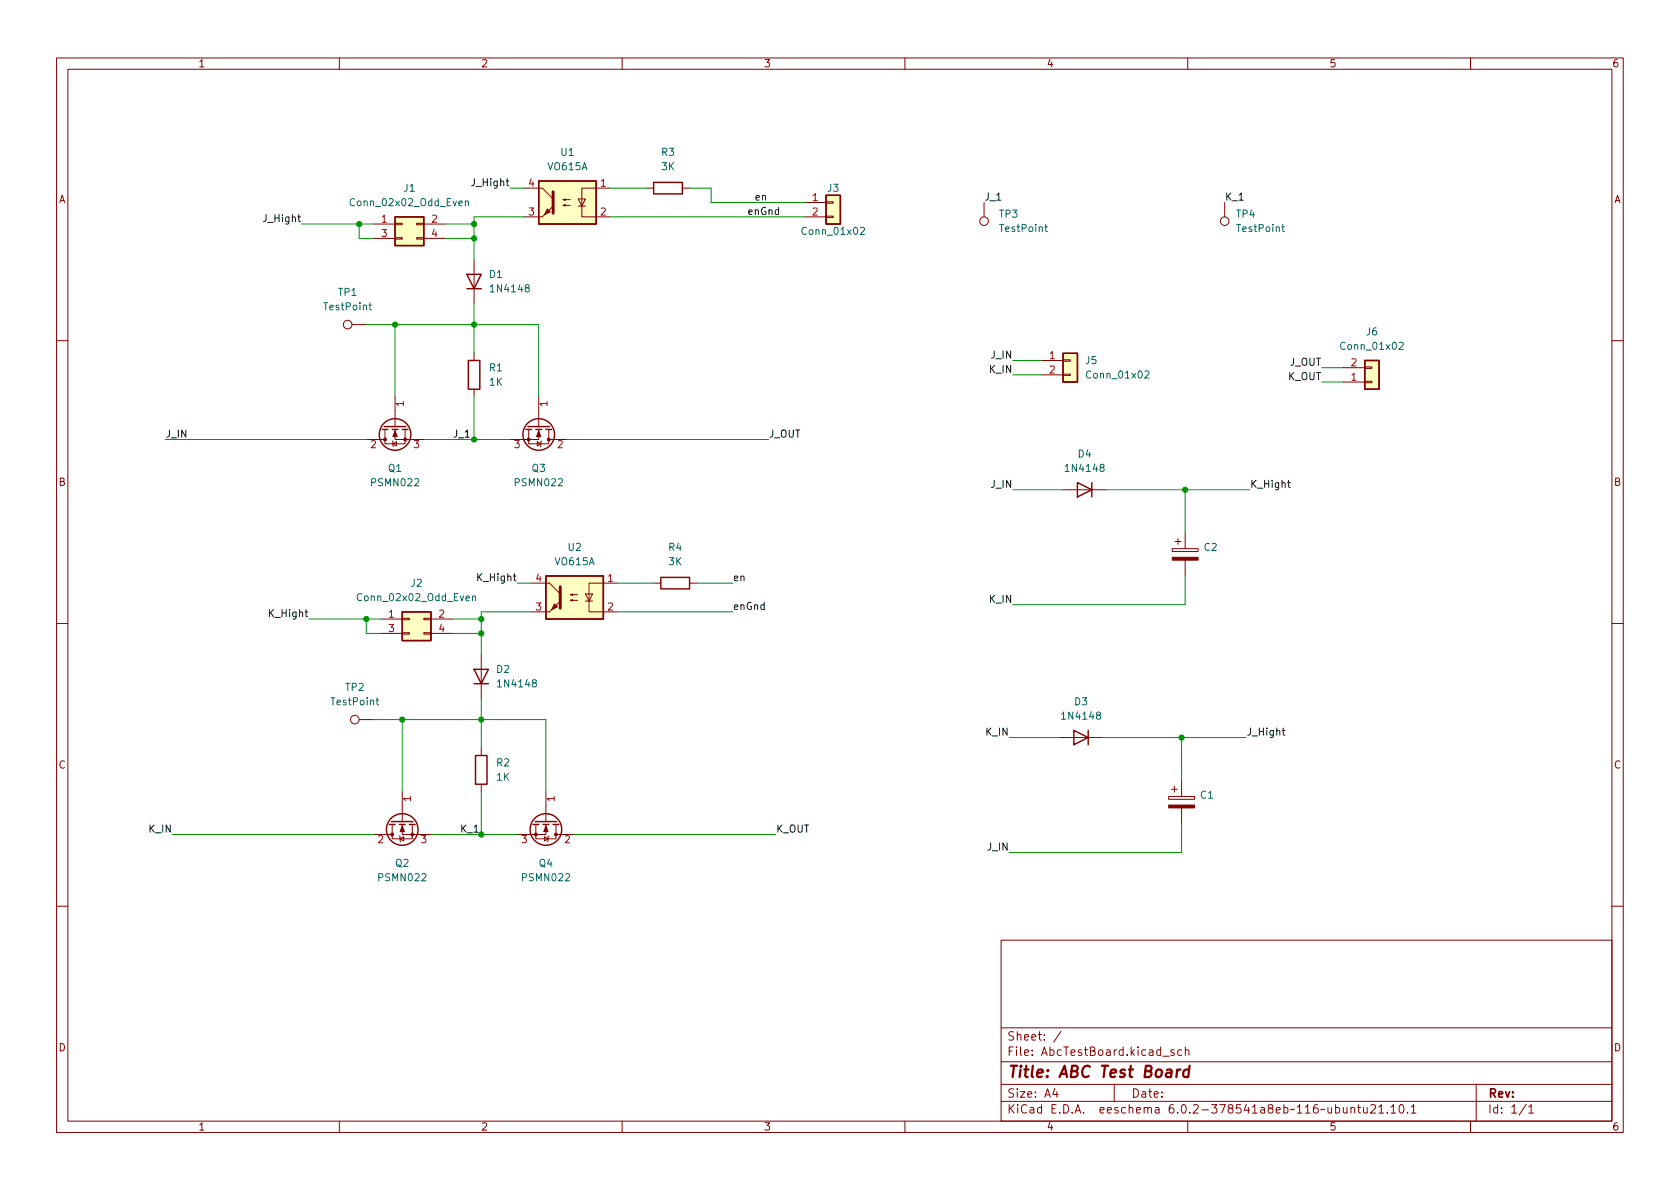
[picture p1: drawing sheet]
<svg xmlns="http://www.w3.org/2000/svg" width="297mm" height="210mm" viewBox="0 0 297 210" stroke-linecap="round" stroke-linejoin="round" font-family="sans-serif">
<g fill="none" stroke="#840000" stroke-width=".18">
<path d="M10 10.2h277v190.1h-277zM12 12.2h273v186.1h-273zM60 10.2v2M110 10.2v2M160 10.2v2M210 10.2v2M260 10.2v2M66 39.6h3.8M69.8 39.5h1.3v.2h-1.3zM73.7 39.5h1.2v.2h-1.2zM74.9 39.6h3.8M92.7 33.3h3.2l1.9 1.9"/>
<path d="M92.7 38.3h3.2M99.6 36.3l.3-.1v.2l-.3-.1h1.2M99.6 35.3l.3-.1v.2l-.3-.1h1.2M102.2 35.2h1.3l-.6 1.2zM102.2 36.4h1.3M107.9 33.3h-5v5h5M114.3 33.3h1.3M120.6 33.3h1.3M142.2 38.3h3.8M142.2 35.8h3.8M146 38.2h1.3v.3h-1.3zM146 35.7h1.3v.2h-1.3z"/>
<path d="M174 35.8v2.5M216.5 35.8v2.5M62.2 57.4h2.6M66 42.2h3.8M69.8 42h1.3v.3h-1.3zM73.7 42h1.2v.3h-1.2zM74.9 42.2h3.8M83.8 46v7.6M10 60.2h2M64.8 77.7h3.3M68.1 75.9v2.6h3.5v-2.6M69.3 78l.2 .1v.8l.1 .1"/>
<path d="M69.5 78.5l.6-.4v.8zM69.8 75.9v1.8h5.1M69.8 70.1v5.3M83.8 62.5v1.2M83.8 68.8v1.3M93.5 75.9v2.6h3.5v-2.6M95 78.1l.6 .4-.6 .4zM95.2 75.9v1.8h-5M95.2 70.1v5.3M95.8 78l-.2 .1v.8l-.1 .1M97 77.7h3.3M184.1 63.7h3.9"/>
<path d="M184.1 66.3h3.9M188 66.2h1.2v.2h-1.2zM188 63.6h1.2v.3h-1.2zM237.5 67.6h3.8M237.5 65h3.8M241.3 64.9h1.3v.2h-1.3zM241.3 67.4h1.3v.3h-1.3zM285 60.2h2M188 86.6h7.6M207.3 97h4.5v.5h-4.5zM207.8 95.8h1M208.3 95.2v1.1"/>
<path d="M209.5 94.2v2.8M209.5 99.1v2.7M10 110.2h2M67.3 109.5h3.8M67.3 112h3.8M71.1 111.9h1.3v.2h-1.3zM71.1 109.3h1.3v.3h-1.3zM74.9 111.9h1.3v.2h-1.3zM74.9 109.3h1.3v.3h-1.3zM76.2 109.5h3.8M76.2 112h3.8M85.1 115.8v7.6"/>
<path d="M94 103.1h3.2l1.9 1.9M94 108.2h3.2M100.8 106.2l.4-.2v.3l-.4-.1h1.3M100.8 105.2l.4-.2v.3l-.4-.1h1.3M103.5 105h1.3l-.7 1.3zM103.5 106.3h1.3M109.2 103.1h-5.1v5.1h5.1M115.6 103.1h1.2M121.9 103.1h1.3M285 110.2h2M63.5 127.2h2.5M71.1 139.9v5.4"/>
<path d="M85.1 132.3v1.3M85.1 138.7v1.2M96.5 139.9v5.4M187.3 130.4h7.6M207.1 139.6h1.1M207.6 139.1v1M208.9 138v2.8M66 147.6h3.3M69.3 145.8v2.5h3.6v-2.5M70.6 147.8l.1 .1v.8l.2 .1M70.7 148.3l.7-.4v.8zM71.1 145.8v1.8h5.1"/>
<path d="M94.7 145.8v2.5h3.6v-2.5M96.3 147.9l.6 .4-.6 .4zM96.5 145.8v1.8h-5.1M97 147.8l-.1 .1v.8l-.1 .1M98.3 147.6h3.3M206.6 140.8h4.6v.5h-4.6zM208.9 142.9v2.8M10 160.2h2M177 166.3h108v32h-108zM285 160.2h2M60 198.3v2M110 198.3v2"/>
<path d="M160 198.3v2M177 194.8h108M177 191.8h108M177 187.8h108M177 181.8h108M186.5 192.5l-.4 1h1M186.9 193v1M187.6 182.4l-1.3 1.9M197 191.8v3M205.6 186.8h1.1M207.6 185.7l-.4-.1-.2 .2 .1 .3 .5 .1v.4h-.6M208.9 185.7l-.4-.1-.3 .3v.4l.2 .3h.5"/>
<path d="M209.6 185.8l.2-.2 .3 .1 .1 .9M209.6 185.1v1.5M210 198.3v2M238.9 196l.2-.2 .3 .1 .1 .9M238.9 195.8v1M240 195.8h.6M240.2 195.3v1.3l.4 .2M241.1 195.8v1h.4l.2-.1M241.7 195.8v1M242.4 195.5l.5-.2 .2 .2 .1 .3-.9 1h.9M243.8 195.8l.4-.5v1.5M243.8 196.8h.8"/>
<path d="M245.3 196.7v.1M245.9 195.8l.5-.5v1.5M245.9 196.8h.9M247.6 195.4l.1-.1a.81 .81 0 0 1 .6 .7 .81 .81 0 0 1-.3 .8h-.1a.81 .81 0 0 1-.6-.6 .81 .81 0 0 1 .3-.8zM248.9 196.7v.1M249.5 195.8l.4-.5v1.5M249.5 196.8h.9M260 198.3v2M261 191.8v6.5M269.9 195.3l-1.3 1.9M270.3 195.8l.4-.5v1.5M270.3 196.8h.9"/>
<circle cx="174" cy="39.1" r=".76"/>
<circle cx="216.5" cy="39.1" r=".76"/>
<circle cx="61.5" cy="57.4" r=".76"/>
<circle cx="62.7" cy="127.2" r=".76"/>
</g>
<path d="M208.2 189.1l-.2 1.4M208.7 189.1l-.4 .1-.2 .3M210.2 189.2a.66 .66 0 0 0-.9 .3l-.1 .6 .1 .3 .2 .1 .6-.1M210.3 188.5l-.2 2" fill="none" stroke="#840000" stroke-width=".4"/>
<g fill="none" stroke="#840000" stroke-width=".25">
<path d="M69.8 38.3h5.1v5.1h-5.1zM95.2 32h10.2v7.6h-10.2zM115.6 32.3h5v2h-5zM146 34.5h2.6v5.1h-2.6zM82.5 48.5h2.6l-1.3 2.5zM82.5 51h2.6M67.6 75.9h1M67.9 75.4h3.9M69.3 75.9h1.1M71.1 75.9h1M82.8 63.7h2v5.1h-2zM93 75.9h1"/>
<path d="M93.3 75.4h3.9M94.7 75.9h1.1M96.5 75.9h1M188 62.5h2.5v5.1h-2.5zM241.3 63.7h2.5v5.1h-2.5zM190.5 85.3l2.5 1.3-2.5 1.3zM193 85.3v2.6M71.1 108.2h5.1v5.1h-5.1zM83.8 118.4h2.6l-1.3 2.5zM96.5 101.8h10.2v7.7h-10.2zM116.8 102.1h5.1v2h-5.1zM83.8 120.9h2.6"/>
<path d="M84.1 133.6h2v5.1h-2zM189.9 129.2l2.5 1.2-2.5 1.3zM192.4 129.2v2.5M68.8 145.8h1M69.2 145.3h3.8M70.6 145.8h1M72.4 145.8h1M94.2 145.8h1M94.6 145.3h3.8M96 145.8h1M97.8 145.8h1"/>
<circle cx="69.8" cy="76.8" r="2.79"/>
<circle cx="95.2" cy="76.8" r="2.79"/>
<circle cx="71.1" cy="146.7" r="2.79"/>
<circle cx="96.5" cy="146.7" r="2.79"/>
</g>
<g fill="#840000" stroke="#840000" stroke-width=".18">
<path d="M95.2 76.2l.4 1h-.7z"/>
<path d="M95.9 38.3l1.9-1.9z"/>
<path d="M96.8 37l.5 .5-1 .5z"/>
<path d="M206.6 142.4h4.6v.5h-4.6z"/>
<path d="M97.2 108.2l1.9-1.9z"/>
<path d="M98 106.8l.6 .5-1.1 .5z"/>
<path d="M69.8 76.2l.4 1h-.7z"/>
<path d="M96.5 146l.4 1.1h-.8z"/>
<path d="M207.3 98.5h4.5v.6h-4.5z"/>
<path d="M71.1 146l.4 1.1h-.8z"/>
<circle cx="93.5" cy="77.7" r=".25"/>
<circle cx="97" cy="77.7" r=".25"/>
<circle cx="71.6" cy="77.7" r=".25"/>
<circle cx="68.1" cy="77.7" r=".25"/>
<circle cx="94.7" cy="147.6" r=".25"/>
<circle cx="98.3" cy="147.6" r=".25"/>
<circle cx="72.9" cy="147.6" r=".25"/>
<circle cx="69.3" cy="147.6" r=".25"/>
</g>
<g fill="#ffffc2" stroke="#ffffc2" stroke-width=".18">
<path d="M188 62.5h2.5v5.1h-2.5z"/>
<path d="M95.2 32h10.2v7.6h-10.2z"/>
<path d="M96.5 101.8h10.2v7.7h-10.2z"/>
<path d="M241.3 63.7h2.5v5.1h-2.5z"/>
<path d="M71.1 108.2h5.1v5.1h-5.1z"/>
<path d="M146 34.5h2.6v5.1h-2.6z"/>
<path d="M69.8 38.3h5.1v5.1h-5.1z"/>
</g>
<g fill="none" stroke="#006464" stroke-width=".18">
<path d="M82.3 35.7l.2-.2 .3 .1v.8M82.3 35.5v.9M184.9 39.7v1.1l.3 .2M226.8 39.7v1.1l.3 .2M65.2 54h.5M65.4 53.5v1.1l.3 .2M152.1 40.3l.5-.1 .3 .4-.8 .9h.8M184.7 40.1h.5M226.6 40.1h.5M202.4 65.7l.5-.1 .3 .4-.8 .9h.8M247.4 60.6l.5-.1 .2 .4-.8 .9h.8M83.5 105.5l.2-.1h.3l.1 .8"/>
<path d="M83.5 105.4v.8M66.5 123.8h.5M66.7 123.4v1.1l.3 .1"/>
</g>
<path d="M97.8 33.9v3.8M99.1 103.8v3.8" fill="none" stroke="#840000" stroke-width=".51"/>
<path d="M227.6 85.4h.5M227.8 84.9v1.1l.3 .2M226.7 129.2h.5M226.9 128.7v1.1l.3 .2" fill="none" stroke="#0f0f0f" stroke-width=".18"/>
<g fill="none" stroke="#009600" stroke-width=".18">
<path d="M53.3 39.6h12.7M63.5 39.6v2.6h2.5M78.7 39.6h5.1M90.2 33.3h2.5M92.7 38.3h-8.9v7.7M107.9 38.3h34.3M107.9 33.3h6.4M121.9 33.3h3.8v2.5h16.5M64.8 57.4h30.4v12.7M69.8 57.4v12.7M78.7 42.2h5.1M83.8 53.6v8.9"/>
<path d="M29.2 77.7h35.6M74.9 77.7h15.3M83.8 70.1v7.6M100.3 77.7h35.6M179.1 66.3h5M179.1 63.7h5M233.7 65h3.8M233.7 67.6h3.8M179.1 86.6h8.9M195.6 86.6h25.4M209.5 86.6v7.6M54.6 109.5h12.7"/>
<path d="M64.8 109.5v2.5h2.5M80 112h5.1M80 109.5h5.1M91.4 103.1h2.6M94 108.2h-8.9v7.6M109.2 103.1h6.4M109.2 108.2h20.3M123.2 103.1h6.3M209.5 101.8v5.1h-30.4M66 127.2h30.5v12.7M71.1 127.2v12.7M85.1 123.4v8.9"/>
<path d="M85.1 139.9v7.7M178.4 130.4h8.9M194.9 130.4h25.4M208.9 130.4v7.6M30.5 147.6h35.5M76.2 147.6h15.2M101.6 147.6h35.6M208.9 145.7v5h-30.5"/>
</g>
<g fill="#009600" stroke="#009600" stroke-width=".18">
<circle cx="209.5" cy="86.6" r=".46"/>
<circle cx="208.9" cy="130.4" r=".46"/>
<circle cx="63.5" cy="39.6" r=".46"/>
<circle cx="83.8" cy="77.7" r=".46"/>
<circle cx="83.8" cy="39.6" r=".46"/>
<circle cx="83.8" cy="42.2" r=".46"/>
<circle cx="69.8" cy="57.4" r=".46"/>
<circle cx="83.8" cy="57.4" r=".46"/>
<circle cx="85.1" cy="127.2" r=".46"/>
<circle cx="85.1" cy="109.5" r=".46"/>
<circle cx="85.1" cy="112" r=".46"/>
<circle cx="85.1" cy="147.6" r=".46"/>
<circle cx="64.8" cy="109.5" r=".46"/>
<circle cx="71.1" cy="127.2" r=".46"/>
</g>
<text font-size="2.8" fill="#840000" x="178" y="190.6">Title: ABC Test Board</text>
<g font-size="2.1" fill="#840000">
<text x="178" y="184">Sheet: /</text>
<text x="178" y="186.7">File: AbcTestBoard.kicad_sch</text>
<text x="178" y="196.9">KiCad E.D.A. eeschema 6.0.2-378541a8eb~116~ubuntu21.10.1</text>
<text x="178" y="194.1">Size: A4</text>
<text x="200" y="194.1">Date:</text>
<text x="263" y="194.1">Rev:</text>
<text x="263" y="196.9">Id: 1/1</text>
</g>
<g font-size="1.8" fill="#840000">
<text x="35" y="11.9">1</text>
<text x="85" y="11.9">2</text>
<text x="135" y="11.9">3</text>
<text x="185" y="11.9">4</text>
<text x="235" y="11.9">5</text>
<text x="285" y="11.9">6</text>
<text x="10.3" y="35.9">A</text>
<text x="285.3" y="35.9">A</text>
<text x="10.3" y="85.9">B</text>
<text x="285.3" y="85.9">B</text>
<text x="10.3" y="135.9">C</text>
<text x="285.3" y="135.9">C</text>
<text x="10.3" y="185.9">D</text>
<text x="285.3" y="185.9">D</text>
<text x="35" y="199.9">1</text>
<text x="85" y="199.9">2</text>
<text x="135" y="199.9">3</text>
<text x="185" y="199.9">4</text>
<text x="235" y="199.9">5</text>
<text x="285" y="199.9">6</text>
</g>
<g font-size="1.8" fill="#006464">
<text x="99.2" y="27.6">U1</text>
<text x="117" y="27.6">R3</text>
<text x="71.4" y="33.9">J1</text>
<text x="96.9" y="30.1">VO615A</text>
<text x="117" y="30.1">3K</text>
<text x="146.3" y="33.9">J3</text>
<text x="62.3" y="36.4">Conn_02x02_Odd_Even</text>
<text x="142.1" y="41.5">Conn_01x02</text>
<text x="176.7" y="38.5">TP3</text>
<text x="176.9" y="41">TestPoint</text>
<text x="218.6" y="38.5">TP4</text>
<text x="218.8" y="41">TestPoint</text>
<text x="59.8" y="52.3">TP1</text>
<text x="86.5" y="49.1">D1</text>
<text x="87" y="51.7">1N4148</text>
<text x="57.4" y="54.9">TestPoint</text>
<text x="241.6" y="59.3">J6</text>
<text x="86.5" y="65.7">R1</text>
<text x="192" y="64.4">J5</text>
<text x="237.4" y="61.8">Conn_01x02</text>
<text x="86.5" y="68.2">1K</text>
<text x="192.4" y="66.9">Conn_01x02</text>
<text x="68.7" y="83.4">Q1</text>
<text x="94.1" y="83.4">Q3</text>
<text x="188.7" y="83.4">1N4148</text>
<text x="190.6" y="80.9">D4</text>
<text x="65.8" y="86">PSMN022</text>
<text x="91.2" y="86">PSMN022</text>
<text x="98.2" y="99.9">VO615A</text>
<text x="100.5" y="97.4">U2</text>
<text x="118.2" y="97.4">R4</text>
<text x="118.2" y="99.9">3K</text>
<text x="212.9" y="97.4">C2</text>
<text x="63.6" y="106.3">Conn_02x02_Odd_Even</text>
<text x="72.7" y="103.8">J2</text>
<text x="87.8" y="119">D2</text>
<text x="58.7" y="124.7">TestPoint</text>
<text x="61.1" y="122.2">TP2</text>
<text x="88.3" y="121.5">1N4148</text>
<text x="190" y="124.7">D3</text>
<text x="188" y="127.2">1N4148</text>
<text x="87.8" y="135.5">R2</text>
<text x="87.8" y="138">1K</text>
<text x="212.3" y="141.2">C1</text>
<text x="67.1" y="155.8">PSMN022</text>
<text x="69.9" y="153.3">Q2</text>
<text x="92.5" y="155.8">PSMN022</text>
<text x="95.3" y="153.3">Q4</text>
</g>
<g font-size="1.8" fill="#0f0f0f">
<text x="83.7" y="32.9">J_Hight</text>
<text x="133.3" y="35.5">en</text>
<text x="174" y="35.5">J_1</text>
<text x="216.5" y="35.5">K_1</text>
<text x="46.9" y="39.3">J_Hight</text>
<text x="132.1" y="38">enGnd</text>
<text x="175" y="65.9">K_IN</text>
<text x="175.3" y="63.4">J_IN</text>
<text x="228" y="64.7">J_OUT</text>
<text x="227.7" y="67.2">K_OUT</text>
<text x="29.2" y="77.4">J_IN</text>
<text x="80" y="77.4">J_1</text>
<text x="135.9" y="77.4">J_OUT</text>
<text x="175.3" y="86.3">J_IN</text>
<text x="221" y="86.3">K_Hight</text>
<text x="84.7" y="102.8">K_Hight</text>
<text x="129.5" y="107.8">enGnd</text>
<text x="129.5" y="102.8">en</text>
<text x="175" y="106.6">K_IN</text>
<text x="47.8" y="109.1">K_Hight</text>
<text x="174.4" y="130.1">K_IN</text>
<text x="220.3" y="130.1">J_Hight</text>
<text x="26.5" y="147.2">K_IN</text>
<text x="81.3" y="147.2">K_1</text>
<text x="137.2" y="147.2">K_OUT</text>
<text x="174.7" y="150.4">J_IN</text>
</g>
<g font-size="1.8" fill="#a90000">
<text x="93.5" y="33">4</text>
<text x="106.2" y="33">1</text>
<text x="143.7" y="35.6">1</text>
<text x="67.5" y="39.4">1</text>
<text x="67.5" y="41.9">3</text>
<text x="76.3" y="39.4">2</text>
<text x="76.3" y="41.9">4</text>
<text x="93.5" y="38.1">3</text>
<text x="106.2" y="38.1">2</text>
<text x="143.7" y="38.1">2</text>
<text x="185.6" y="63.5">1</text>
<text x="238.9" y="64.8">2</text>
<text x="71.4" y="71.9" transform="rotate(-90 71.4 71.9)">1</text>
<text x="96.8" y="71.9" transform="rotate(-90 96.8 71.9)">1</text>
<text x="185.6" y="66">2</text>
<text x="238.9" y="67.3">1</text>
<text x="65.5" y="79.2">2</text>
<text x="73.2" y="79.2">3</text>
<text x="90.9" y="79.2">3</text>
<text x="98.6" y="79.2">2</text>
<text x="94.8" y="107.9">3</text>
<text x="94.8" y="102.9">4</text>
<text x="107.5" y="102.9">1</text>
<text x="107.5" y="107.9">2</text>
<text x="68.7" y="109.2">1</text>
<text x="68.7" y="111.8">3</text>
<text x="77.6" y="109.2">2</text>
<text x="77.6" y="111.8">4</text>
<text x="72.6" y="141.7" transform="rotate(-90 72.6 141.7)">1</text>
<text x="98" y="141.7" transform="rotate(-90 98 141.7)">1</text>
<text x="66.8" y="149.1">2</text>
<text x="74.4" y="149.1">3</text>
<text x="92.2" y="149.1">3</text>
<text x="99.8" y="149.1">2</text>
</g>
</svg>
